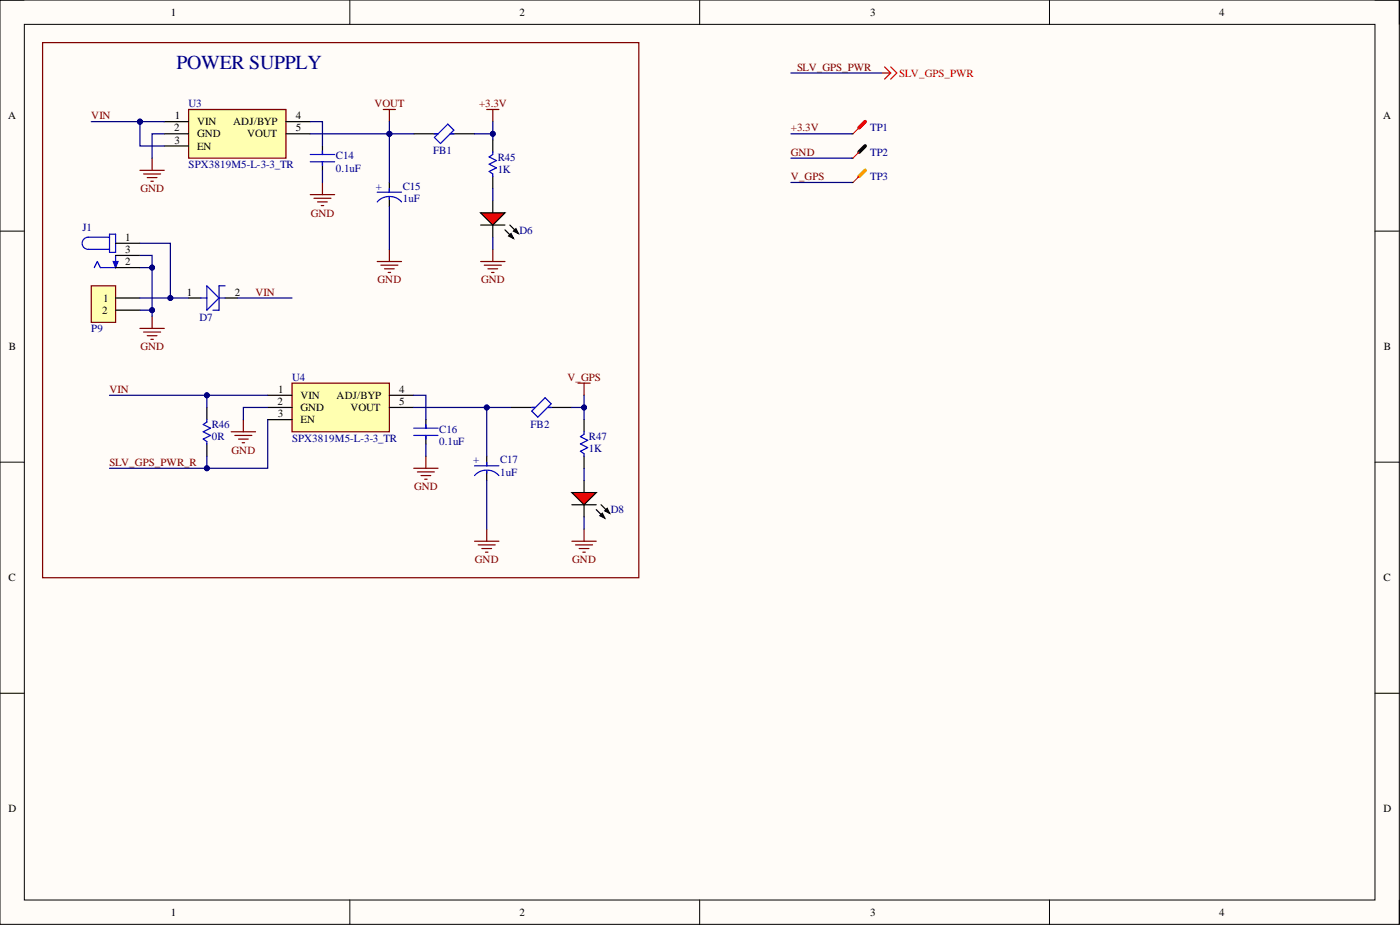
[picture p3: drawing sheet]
<svg xmlns="http://www.w3.org/2000/svg" width="292mm" height="193mm" viewBox="0 0 292 193" stroke-linecap="round" stroke-linejoin="round" font-family="sans-serif">
<path d="M0 0h292v192.8h-292z" fill-rule="evenodd" fill="#fffcf8"/>
<path d="M0 0h292v192.8h-292z" fill="none" stroke="#000" stroke-width=".21"/>
<path d="M5.1 5.1h281.8v182.7h-281.8z" fill-rule="evenodd" fill="#fffcf8"/>
<g fill="none" stroke="#000" stroke-width=".21">
<path d="M0 0h5.1M5.1 5.1h281.8v182.7h-281.8zM73 0v5.1M146 0v5.1M219 0v5.1M286.9 0h5.1v5.1M0 48.2h5.1M286.9 48.2h5.1M0 96.4h5.1M286.9 96.4h5.1M0 144.6h5.1M286.9 144.6h5.1"/>
<path d="M73 187.8v5M146 187.8v5M219 187.8v5M292 187.8v5"/>
</g>
<g fill="none" stroke="#800000" stroke-width=".25">
<path d="M8.9 8.9h124.4v111.6h-124.4zM67.3 38.1v2.5M80 22.8h2.5M81.2 22.8v2.6M101.6 22.8h2.5M102.8 22.8v2.6M64.7 40.6h5.1M65.5 41.4h3.6M66.3 42.1h2M67 42.9h.5M78.7 54.6h5.1M79.5 55.3h3.5"/>
<path d="M80.2 56.1h2.1M81 56.8h.5M81.2 52v2.6M120.6 79.9h2.5M121.9 79.9v2.6M86.3 97.7h5.1M87.1 98.5h3.5M87.8 99.2h2.1M88.6 100h.5M88.9 95.2v2.5M99 112.9h5.1M99.8 113.7h3.5"/>
<path d="M100.5 114.4h2.1M101.3 115.2h.5M101.6 110.4v2.5"/>
</g>
<path d="M67.3 30.5v1.7M67.3 33.8v1.7M81.2 38.1v2M86.3 27.9h5.1M93.9 27.9h5.1M81.2 41.1v2M88.9 87.5v1.8M88.9 90.8v1.8M101.6 95.2v2M101.6 98.2v2M106.6 85h5.1M114.2 85h5.1" fill="none" stroke="#000" stroke-width=".25"/>
<g fill="none" stroke="#00f" stroke-width=".25">
<path d="M64.7 32.2h5.1M64.7 33.8h5.1M67.3 31.5v.7M67.3 33.8v.7M81.2 39.3v.8M90.6 28.7l2.8-2.8 1.3 1.3-2.8 2.7zM90.6 27.9h.8M93.9 27.9h.8M78.7 42.1a3.4 3.4 0 0 1 5.1 0M78.7 40.1h5.1M81.2 41.1v.5M86.3 89.3h5.1"/>
<path d="M86.3 90.8h5.1M88.9 88.6v.7M88.9 90.8v.8M99 99.2a3.4 3.4 0 0 1 5.1 0M99 97.2h5.1M101.6 96.4v.8M101.6 98.2v.5M110.9 85.8l2.8-2.8 1.3 1.2-2.8 2.8zM110.9 85h.8M114.2 85h.8"/>
</g>
<path d="M184.1 15.2h1.7M184.6 14l1.2 1.2M185.8 15.2l-1.2 1.3M185.8 14l1.3 1.2-1.3 1.3" fill="none" stroke="#f00" stroke-width=".25"/>
<path d="M39.4 22.8h20.3v10.2h-20.3z" fill-rule="evenodd" fill="#ffffb0"/>
<path d="M39.4 22.8h20.3v10.2h-20.3z" fill="none" stroke="#800000" stroke-width=".25"/>
<path d="M34.3 25.4h5.1M34.3 27.9h5.1M34.3 30.5h5.1M59.7 25.4h5M59.7 27.9h5" fill="none" stroke="#000" stroke-width=".25"/>
<path d="M60.9 79.9h20.3v10.2h-20.3z" fill-rule="evenodd" fill="#ffffb0"/>
<path d="M29.2 35.5h5.1M30 36.3h3.5M30.7 37.1h2M31.5 37.8h.5M31.7 33v2.5M60.9 79.9h20.3v10.2h-20.3zM48.2 90.1h5.1M49 90.8h3.6M49.8 91.6h2M50.5 92.4h.5M50.8 87.5v2.6" fill="none" stroke="#800000" stroke-width=".25"/>
<path d="M55.9 82.5h5M55.9 85h5M55.9 87.5h5M81.2 82.5h5.1M81.2 85h5.1" fill="none" stroke="#000" stroke-width=".25"/>
<path d="M19 59.6h5.1v7.6h-5.1z" fill-rule="evenodd" fill="#ffffb0"/>
<path d="M19 59.6h5.1v7.6h-5.1zM29.2 68.5h5.1M30 69.3h3.5M30.7 70h2M31.5 70.8h.5M31.7 66v2.5" fill="none" stroke="#800000" stroke-width=".25"/>
<path d="M102.8 41.9v2.5M102.8 46.9v2.6M24.1 62.2h5.1M24.1 64.7h5.1M39.4 62.2h2.5M47 62.2h2.5M43.2 85v2.5M43.2 92.6v2.6" fill="none" stroke="#000" stroke-width=".25"/>
<path d="M43.2 59.6l2.5 2.6-2.5 2.5zM47 59.6h-1.3v5.1h-1.3M41.9 62.2h1.3M45.7 62.2h1.3M43.2 87.5v.5l-.8 .6 1.5 .7-1.5 .8 1.5 .7-1.5 .8 .8 .5v.5" fill="none" stroke="#00f" stroke-width=".25"/>
<path d="M100.3 44.4h5.1l-2.6 2.5z" fill="#f00"/>
<path d="M102.8 29.2v2.5M102.8 36.8v2.5M100.3 44.4h5.1l-2.6 2.5zM100.3 46.9h5.1M105.4 48l1.7 1.7M106.1 49.2l.5-.5 .5 1zM106.4 46.9l1.8 1.8M107.1 48.2l.5-.5 .6 1zM121.9 100.2v2.6M121.9 105.3v2.5" fill="none" stroke="#000" stroke-width=".25"/>
<path d="M106.1 49.2l.5-.5 .5 1zM107.1 48.2l.5-.5 .6 1z" fill="#000"/>
<path d="M100.3 54.6h5.1M101 55.3h3.6M101.8 56.1h2M102.6 56.8h.5M102.8 52v2.6" fill="none" stroke="#800000" stroke-width=".25"/>
<path d="M102.8 31.7v.5l-.7 .5 1.5 .8-1.5 .8 1.5 .7-1.5 .8 .7 .5v.5" fill="none" stroke="#00f" stroke-width=".25"/>
<path d="M119.3 102.8h5.1l-2.5 2.5z" fill="#f00"/>
<path d="M177.7 27.9h.3M177.7 33h.3M177.7 38.1h.3M121.9 87.5v2.6M121.9 95.2v2.5M119.3 102.8h5.1l-2.5 2.5zM119.3 105.3h5.1M124.4 106.3l1.8 1.8M125.2 107.6l.5-.5 .5 1zM125.4 105.3l1.8 1.8M126.2 106.6l.5-.5 .5 1z" fill="none" stroke="#000" stroke-width=".25"/>
<path d="M125.2 107.6l.5-.5 .5 1zM126.2 106.6l.5-.5 .5 1z" fill="#000"/>
<path d="M119.3 112.9h5.1M120.1 113.7h3.5M120.8 114.4h2.1M121.6 115.2h.5M121.9 110.4v2.5" fill="none" stroke="#800000" stroke-width=".25"/>
<path d="M18.4 49.5h4.4M18.4 52h4.4M22.8 48.8h1.3v3.9h-1.3zM24.1 53.3v2.5h-3.2l-.6-1.2-.6 1.2M121.9 90.1v.5l-.8 .5 1.5 .8-1.5 .7 1.5 .8-1.5 .7 .8 .5v.6" fill="none" stroke="#00f" stroke-width=".25"/>
<path d="M180.5 25.4l-1.3 1.2" fill="none" stroke="#f00" stroke-width=".76"/>
<path d="M179.2 26.6l-1.2 1.3M179.2 31.7l-1.2 1.3M179.2 36.8l-1.2 1.3" fill="none" stroke="#f00" stroke-width=".21"/>
<path d="M180.5 30.5l-1.3 1.2" fill="none" stroke="#000" stroke-width=".76"/>
<path d="M180.5 35.5l-1.3 1.3" fill="none" stroke="#f90" stroke-width=".76"/>
<path d="M23.6 54.6h1l-.5 1.2z" fill="#00f"/>
<path d="M18.4 49.5a1.27 1.27 0 0 0-1.3 1.3 1.27 1.27 0 0 0 1.3 1.2M23.6 54.6h1l-.5 1.2z" fill="none" stroke="#00f" stroke-width=".25"/>
<path d="M24.1 50.8h5.1M24.1 53.3h5.1M24.1 55.8h5.1" fill="none" stroke="#000" stroke-width=".25"/>
<path d="M81.2 25.4v2.5M81.2 43.1v8.9" fill="none" stroke="#000080" stroke-width=".25"/>
<circle cx="81.2" cy="27.9" r=".51" fill="#000080"/>
<circle cx="81.2" cy="27.9" r=".51" fill="none" stroke="#000080" stroke-width=".21"/>
<path d="M29.2 25.4v5.1h5.1" fill="none" stroke="#000080" stroke-width=".25"/>
<circle cx="29.2" cy="25.4" r=".51" fill="#000080"/>
<circle cx="29.2" cy="25.4" r=".51" fill="none" stroke="#000080" stroke-width=".21"/>
<path d="M64.7 27.9h16.5v10.2" fill="none" stroke="#000080" stroke-width=".25"/>
<circle cx="81.2" cy="27.9" r=".51" fill="#000080"/>
<circle cx="81.2" cy="27.9" r=".51" fill="none" stroke="#000080" stroke-width=".21"/>
<path d="M102.8 25.4v2.5h-3.8" fill="none" stroke="#000080" stroke-width=".25"/>
<circle cx="102.8" cy="27.9" r=".51" fill="#000080"/>
<circle cx="102.8" cy="27.9" r=".51" fill="none" stroke="#000080" stroke-width=".21"/>
<path d="M64.7 25.4h2.6v5.1M67.3 35.5v2.6M86.3 85h15.3v10.2M101.6 100.2v10.2" fill="none" stroke="#000080" stroke-width=".25"/>
<circle cx="101.6" cy="85" r=".51" fill="#000080"/>
<circle cx="101.6" cy="85" r=".51" fill="none" stroke="#000080" stroke-width=".21"/>
<path d="M121.9 82.5v2.5h-2.6" fill="none" stroke="#000080" stroke-width=".25"/>
<circle cx="121.9" cy="85" r=".51" fill="#000080"/>
<circle cx="121.9" cy="85" r=".51" fill="none" stroke="#000080" stroke-width=".21"/>
<path d="M81.2 27.9h5.1M86.3 82.5h2.6v5M88.9 92.6v2.6" fill="none" stroke="#000080" stroke-width=".25"/>
<circle cx="81.2" cy="27.9" r=".51" fill="#000080"/>
<circle cx="81.2" cy="27.9" r=".51" fill="none" stroke="#000080" stroke-width=".21"/>
<path d="M101.6 85h5" fill="none" stroke="#000080" stroke-width=".25"/>
<circle cx="101.6" cy="85" r=".51" fill="#000080"/>
<circle cx="101.6" cy="85" r=".51" fill="none" stroke="#000080" stroke-width=".21"/>
<path d="M165 15.2h19.1M34.3 27.9h-2.6v5.1M29.2 64.7h2.5v1.3M55.9 85h-5.1v2.5" fill="none" stroke="#000080" stroke-width=".25"/>
<circle cx="31.7" cy="64.7" r=".51" fill="#000080"/>
<circle cx="31.7" cy="64.7" r=".51" fill="none" stroke="#000080" stroke-width=".21"/>
<path d="M29.2 62.2h10.2" fill="none" stroke="#000080" stroke-width=".25"/>
<circle cx="35.5" cy="62.2" r=".51" fill="#000080"/>
<circle cx="35.5" cy="62.2" r=".51" fill="none" stroke="#000080" stroke-width=".21"/>
<path d="M19 25.4h10.2" fill="none" stroke="#000080" stroke-width=".25"/>
<circle cx="29.2" cy="25.4" r=".51" fill="#000080"/>
<circle cx="29.2" cy="25.4" r=".51" fill="none" stroke="#000080" stroke-width=".21"/>
<path d="M29.2 25.4h5.1" fill="none" stroke="#000080" stroke-width=".25"/>
<circle cx="29.2" cy="25.4" r=".51" fill="#000080"/>
<circle cx="29.2" cy="25.4" r=".51" fill="none" stroke="#000080" stroke-width=".21"/>
<path d="M49.5 62.2h11.4M22.8 82.5h33.1" fill="none" stroke="#000080" stroke-width=".25"/>
<circle cx="43.2" cy="82.5" r=".51" fill="#000080"/>
<circle cx="43.2" cy="82.5" r=".51" fill="none" stroke="#000080" stroke-width=".21"/>
<path d="M43.2 82.5v2.5" fill="none" stroke="#000080" stroke-width=".25"/>
<circle cx="43.2" cy="82.5" r=".51" fill="#000080"/>
<circle cx="43.2" cy="82.5" r=".51" fill="none" stroke="#000080" stroke-width=".21"/>
<path d="M43.2 95.2v2.5" fill="none" stroke="#000080" stroke-width=".25"/>
<circle cx="43.2" cy="97.7" r=".51" fill="#000080"/>
<circle cx="43.2" cy="97.7" r=".51" fill="none" stroke="#000080" stroke-width=".21"/>
<path d="M102.8 27.9v1.3" fill="none" stroke="#000080" stroke-width=".25"/>
<circle cx="102.8" cy="27.9" r=".51" fill="#000080"/>
<circle cx="102.8" cy="27.9" r=".51" fill="none" stroke="#000080" stroke-width=".21"/>
<path d="M102.8 39.3v2.6M102.8 49.5v2.5M121.9 85v2.5M121.9 97.7v2.5M121.9 107.8v2.6" fill="none" stroke="#000080" stroke-width=".25"/>
<circle cx="121.9" cy="85" r=".51" fill="#000080"/>
<circle cx="121.9" cy="85" r=".51" fill="none" stroke="#000080" stroke-width=".21"/>
<path d="M55.9 87.5v10.2h-33.1" fill="none" stroke="#000080" stroke-width=".25"/>
<circle cx="43.2" cy="97.7" r=".51" fill="#000080"/>
<circle cx="43.2" cy="97.7" r=".51" fill="none" stroke="#000080" stroke-width=".21"/>
<path d="M165 27.9h12.7M165 33h12.7M165 38.1h12.7M29.2 55.8h2.5" fill="none" stroke="#000080" stroke-width=".25"/>
<circle cx="31.7" cy="55.8" r=".51" fill="#000080"/>
<circle cx="31.7" cy="55.8" r=".51" fill="none" stroke="#000080" stroke-width=".21"/>
<path d="M29.2 53.3h2.5v11.4" fill="none" stroke="#000080" stroke-width=".25"/>
<circle cx="31.7" cy="55.8" r=".51" fill="#000080"/>
<circle cx="31.7" cy="55.8" r=".51" fill="none" stroke="#000080" stroke-width=".21"/>
<circle cx="31.7" cy="64.7" r=".51" fill="#000080"/>
<circle cx="31.7" cy="64.7" r=".51" fill="none" stroke="#000080" stroke-width=".21"/>
<path d="M29.2 50.8h6.3v11.4" fill="none" stroke="#000080" stroke-width=".25"/>
<circle cx="35.5" cy="62.2" r=".51" fill="#000080"/>
<circle cx="35.5" cy="62.2" r=".51" fill="none" stroke="#000080" stroke-width=".21"/>
<text font-size="4.1" fill="#000080" x="36.8" y="14.3">POWER SUPPLY</text>
<g font-size="2.3">
<text x="35.6" y="3.3">1</text>
<text x="108.4" y="3.3">2</text>
<text x="181.5" y="3.3">3</text>
<text x="254.4" y="3.3">4</text>
<text x="1.7" y="24.9">A</text>
<text x="36.3" y="27.4">2</text>
<text x="36.4" y="29.9">3</text>
<text x="36.5" y="24.9">1</text>
<text x="41.1" y="26.1">VIN</text>
<text x="41.1" y="28.7">GND</text>
<text x="48.7" y="26.1">ADJ/BYP</text>
<text x="51.5" y="28.7">VOUT</text>
<text x="61.7" y="24.9">4</text>
<text x="61.7" y="27.4">5</text>
<text x="288.6" y="24.9">A</text>
<text x="41.1" y="31.2">EN</text>
<text x="26.1" y="50.2">1</text>
<text x="26.1" y="52.8">3</text>
<text x="26.1" y="55.3">2</text>
<text x="21.3" y="65.5">2</text>
<text x="21.5" y="62.9">1</text>
<text x="39" y="61.7">1</text>
<text x="49" y="61.7">2</text>
<text x="1.9" y="73.1">B</text>
<text x="288.7" y="73.1">B</text>
<text x="58.1" y="82">1</text>
<text x="62.7" y="83.2">VIN</text>
<text x="70.2" y="83.2">ADJ/BYP</text>
<text x="83.3" y="82">4</text>
<text x="57.9" y="84.5">2</text>
<text x="58" y="87">3</text>
<text x="62.7" y="85.8">GND</text>
<text x="62.7" y="88.3">EN</text>
<text x="73.1" y="85.8">VOUT</text>
<text x="83.3" y="84.5">5</text>
<text x="1.8" y="121.3">C</text>
<text x="288.7" y="121.3">C</text>
<text x="1.8" y="169.5">D</text>
<text x="288.7" y="169.5">D</text>
<text x="35.6" y="191.1">1</text>
<text x="108.4" y="191.1">2</text>
<text x="181.5" y="191.1">3</text>
<text x="254.4" y="191.1">4</text>
</g>
<g font-size="2.3" fill="#800000">
<text x="166.3" y="14.7">SLV_GPS_PWR</text>
<text x="78.1" y="22.3">VOUT</text>
<text x="99.9" y="22.3">+3.3V</text>
<text x="19" y="24.9">VIN</text>
<text x="165" y="27.4">+3.3V</text>
<text x="165" y="32.5">GND</text>
<text x="29.3" y="40.1">GND</text>
<text x="165" y="37.6">V_GPS</text>
<text x="64.8" y="45.2">GND</text>
<text x="78.8" y="59.1">GND</text>
<text x="100.4" y="59.1">GND</text>
<text x="53.3" y="61.7">VIN</text>
<text x="29.3" y="73.1">GND</text>
<text x="22.8" y="82">VIN</text>
<text x="118.4" y="79.4">V_GPS</text>
<text x="48.3" y="94.6">GND</text>
<text x="22.8" y="97.2">SLV_GPS_PWR_R</text>
<text x="86.4" y="102.3">GND</text>
<text x="99.1" y="117.5">GND</text>
<text x="119.4" y="117.5">GND</text>
</g>
<text font-size="2.3" fill="#f00" x="187.6" y="16">SLV_GPS_PWR</text>
<g font-size="2.3" fill="#000080">
<text x="39.4" y="22.3">U3</text>
<text x="181.5" y="27.4">TP1</text>
<text x="39.4" y="35">SPX3819M5-L-3-3_TR</text>
<text x="70.1" y="33.2">C14</text>
<text x="70.1" y="35.8">0.1uF</text>
<text x="90.4" y="32.2">FB1</text>
<text x="103.8" y="33.5">R45</text>
<text x="181.5" y="32.5">TP2</text>
<text x="78.4" y="39.6">+</text>
<text x="84" y="39.6">C15</text>
<text x="103.8" y="36">1K</text>
<text x="181.5" y="37.6">TP3</text>
<text x="84" y="42.1">1uF</text>
<text x="17.2" y="48.1">J1</text>
<text x="108.4" y="48.7">D6</text>
<text x="19" y="69.3">P9</text>
<text x="41.6" y="67">D7</text>
<text x="60.9" y="79.4">U4</text>
<text x="44.2" y="89.3">R46</text>
<text x="110.7" y="89.3">FB2</text>
<text x="44.2" y="91.9">0R</text>
<text x="60.9" y="92.1">SPX3819M5-L-3-3_TR</text>
<text x="91.6" y="90.3">C16</text>
<text x="91.6" y="92.9">0.1uF</text>
<text x="122.9" y="91.9">R47</text>
<text x="122.9" y="94.4">1K</text>
<text x="98.8" y="96.7">+</text>
<text x="104.3" y="96.7">C17</text>
<text x="104.3" y="99.2">1uF</text>
<text x="127.4" y="107.1">D8</text>
</g>
</svg>
